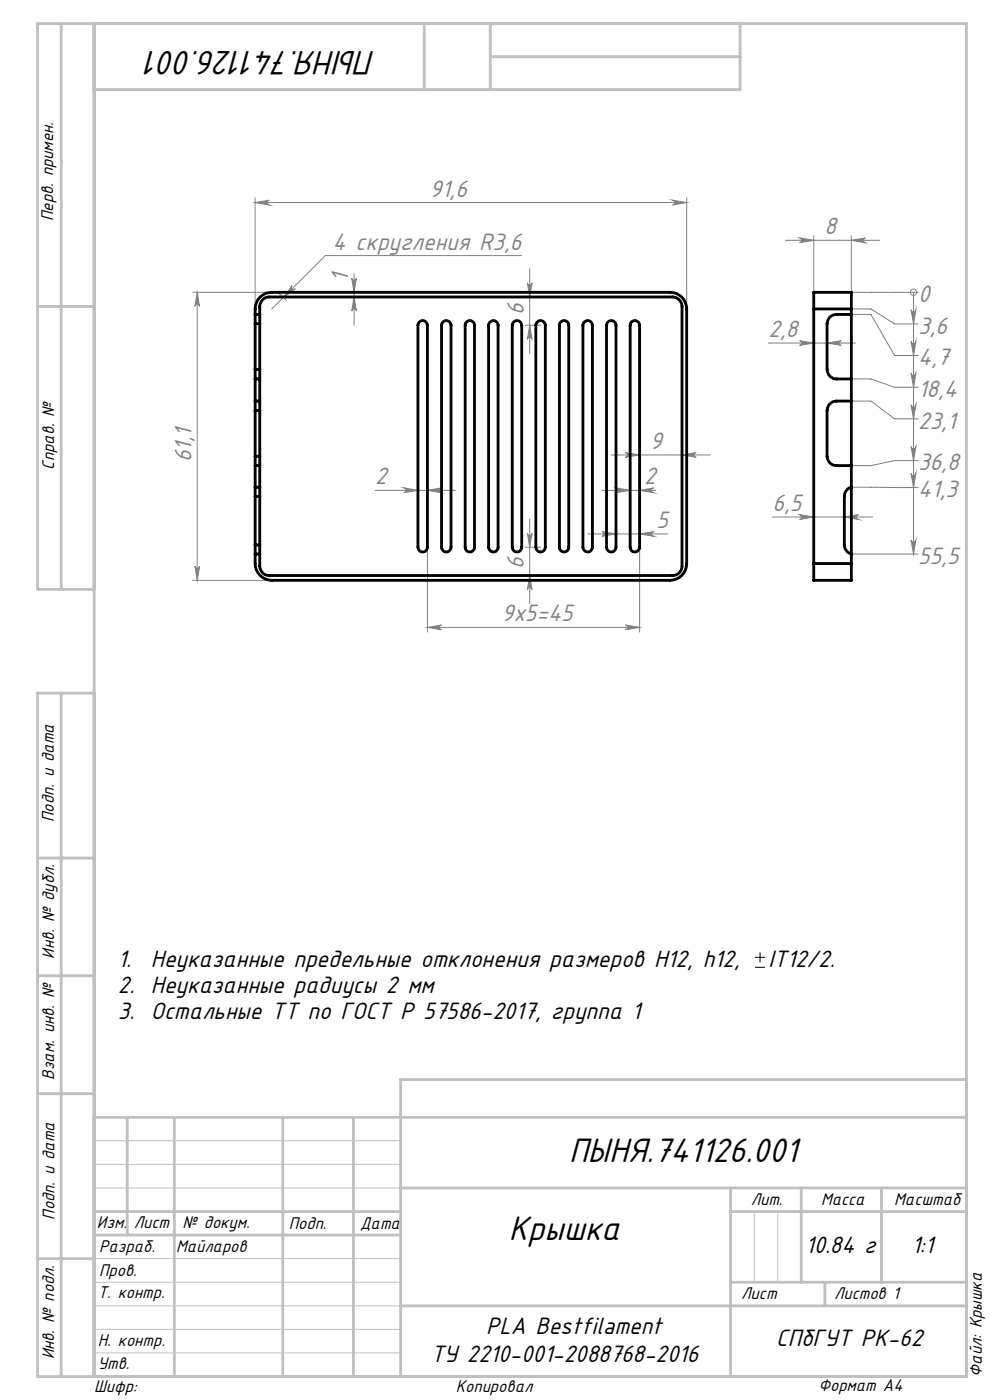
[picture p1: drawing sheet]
<svg xmlns="http://www.w3.org/2000/svg" width="210mm" height="297mm" viewBox="0 0 210 297" stroke-linecap="round" stroke-linejoin="round" font-family="sans-serif">
<path d="M160.2 205.2h2.1M160.2 203.1h2.1M161.2 202v2.1" fill="none" stroke="#000" stroke-width=".21"/>
<g fill="none" stroke="#808080" stroke-width=".21">
<path d="M54.1 43l3-.5a.51 .51 0 0 0-.5 .5 .51 .51 0 0 0 .5 .5zM54.1 42v23.5M54.1 43h91.6M74.6 59a.49 .49 0 0 0 .5 .5 .49 .49 0 0 0 .5-.5l-.5 3zM75.1 58.1v10.9M110.6 54.2h-41.6l-11.4 11.3M112.4 57v18M142.7 42.5l3 .5-3 .5a.51 .51 0 0 0 .4-.5 .51 .51 0 0 0-.4-.5zM145.7 42v23.5M166.6 51h20M169.6 50.5l3 .5-3 .5a.51 .51 0 0 0 .5-.5 .51 .51 0 0 0-.5-.5zM172.6 50v12"/>
<path d="M180.6 50v12h14.2M180.6 51l3-.5a.51 .51 0 0 0-.5 .5 .51 .51 0 0 0 .5 .5zM40.9 62h16.7a3.6 3.6 0 0 1 3.1 1.8M41.8 62v61.1M41.8 62l.5 3a.49 .49 0 0 0-.5-.5 .49 .49 0 0 0-.5 .5zM61.9 60.6a.5 .5 0 0 0 .1 .7 .5 .5 0 0 0 .7 0l-2.5 1.7zM75.1 63l.5 3a.49 .49 0 0 0-.5-.5 .49 .49 0 0 0-.5 .5zM111.4 69h3.3M111.9 60a.49 .49 0 0 0 .5 .5 .49 .49 0 0 0 .5-.5l-.5 3zM112.4 69l.5 3a.49 .49 0 0 0-.5-.5 .49 .49 0 0 0-.5 .5zM163 72.8h18.5M169.6 72.3l3 .5-3 .5a.49 .49 0 0 0 .5-.5 .49 .49 0 0 0-.5-.5z"/>
<path d="M175.4 72.8l3-.5a.49 .49 0 0 0-.4 .5 .49 .49 0 0 0 .4 .5zM180.6 65.5h4.1l5.1 3.2h5M180.6 66.7h4.1l5.1 8.7h5M193.3 65.7a.51 .51 0 0 0 .5 .5 .51 .51 0 0 0 .5-.5l-.5 3zM193.3 72.4a.51 .51 0 0 0 .5 .5 .51 .51 0 0 0 .5-.5l-.5 3zM193.3 79.2a.51 .51 0 0 0 .5 .4 .51 .51 0 0 0 .5-.4l-.5 3zM193.8 62h.1M193.8 62v55.5M129.6 96.5h21.1M132.6 96l3.1 .5-3.1 .5a.49 .49 0 0 0 .5-.5 .49 .49 0 0 0-.5-.5zM144.7 96.5l3-.5a.49 .49 0 0 0-.5 .5 .49 .49 0 0 0 .5 .5zM180.6 80.4h4.1l5.1 1.8h5"/>
<path d="M180.6 85.1h4.1l5.1 3.8h5M193.3 85.9a.51 .51 0 0 0 .5 .4 .51 .51 0 0 0 .5-.4l-.5 3zM193.3 94.7a.51 .51 0 0 0 .5 .5 .51 .51 0 0 0 .5-.5l-.5 3zM194.8 97.7h-5l-5.1 1.1h-4.1M79.6 104h17.1M85.7 103.5l3 .5-3 .5a.51 .51 0 0 0 .4-.5 .51 .51 0 0 0-.4-.5zM90.7 104l3-.5a.51 .51 0 0 0-.5 .5 .51 .51 0 0 0 .5 .5zM90.7 116.1v18M111.4 116.1h3.3M111.9 113.1a.49 .49 0 0 0 .5 .5 .49 .49 0 0 0 .5-.5l-.5 3zM112.4 110.1v18M124.7 113.3h17"/>
<path d="M127.7 112.8l3 .5-3 .5a.49 .49 0 0 0 .4-.5 .49 .49 0 0 0-.4-.5zM127.7 104h11.4M130.7 103.5l3 .5-3 .5a.51 .51 0 0 0 .4-.5 .51 .51 0 0 0-.4-.5zM135.7 104l3-.5a.51 .51 0 0 0-.5 .5 .51 .51 0 0 0 .5 .5zM135.7 113.3l3-.5a.49 .49 0 0 0-.5 .5 .49 .49 0 0 0 .5 .5zM135.7 116.1v18M163.9 109.7h21.2M169.6 109.2l3 .5-3 .5a.51 .51 0 0 0 .5-.5 .51 .51 0 0 0-.5-.5zM179.1 109.7l3-.5a.51 .51 0 0 0-.5 .5 .51 .51 0 0 0 .5 .5zM180.6 103.4h14.2M180.6 117.5h14.2M193.3 100.4a.51 .51 0 0 0 .5 .5 .51 .51 0 0 0 .5-.5l-.5 3z"/>
<path d="M193.3 114.5a.51 .51 0 0 0 .5 .5 .51 .51 0 0 0 .5-.5l-.5 3zM40.9 123.1h16.7M41.3 120.1a.49 .49 0 0 0 .5 .5 .49 .49 0 0 0 .5-.5l-.5 3zM90.7 133.1l3-.5a.49 .49 0 0 0-.5 .5 .49 .49 0 0 0 .5 .5zM90.7 133.1h45M112.4 122.1l.5 3a.49 .49 0 0 0-.5-.5 .49 .49 0 0 0-.5 .5zM132.6 132.6l3.1 .5-3.1 .5a.49 .49 0 0 0 .5-.5 .49 .49 0 0 0-.5-.5z"/>
<circle cx="193.8" cy="62" r=".68"/>
</g>
<path d="M20 242h65M20 247h65M20 252h65M160 257v15M165 257v15M20 277h65M20 272h65M20 267h65M20 287h65M20 282h65" fill="none" stroke="#c0c0c0" stroke-width=".21"/>
<g fill="none" stroke="#c0c0c0" stroke-width=".6">
<path d="M13 5v120M20 5v287M90 5v14M104 5v14M104 12h53M157 5v14h-137M8 65h12M20 125h-12v-120h197v287h-197v-145h12M13 147v145M8 182h12M8 207h12M8 232h12"/>
<path d="M20 237h185M27 237v25M37 237v55M60 237v55M75 237v55M205 229h-120v63M20 257h65M85 252h120M155 252v40M155 257h50M170 252v20M187 252v20"/>
<path d="M8 267h12M20 262h65M85 277h120M155 272h50M175 272v5"/>
</g>
<g fill="#808080">
<path d="M193.3 65.7a.51 .51 0 0 0 .5 .5 .51 .51 0 0 0 .5-.5l-.5 3zM193.3 72.4a.51 .51 0 0 0 .5 .5 .51 .51 0 0 0 .5-.5l-.5 3zM193.3 79.2a.51 .51 0 0 0 .5 .4 .51 .51 0 0 0 .5-.4l-.5 3zM193.3 85.9a.51 .51 0 0 0 .5 .4 .51 .51 0 0 0 .5-.4l-.5 3zM193.3 94.7a.51 .51 0 0 0 .5 .5 .51 .51 0 0 0 .5-.5l-.5 3zM193.3 100.4a.51 .51 0 0 0 .5 .5 .51 .51 0 0 0 .5-.5l-.5 3zM193.3 114.5a.51 .51 0 0 0 .5 .5 .51 .51 0 0 0 .5-.5l-.5 3z"/>
<path d="M142.7 42.5l3 .5-3 .5a.51 .51 0 0 0 .4-.5 .51 .51 0 0 0-.4-.5zM54.1 43l3-.5a.51 .51 0 0 0-.5 .5 .51 .51 0 0 0 .5 .5z"/>
<path d="M144.7 96.5l3-.5a.49 .49 0 0 0-.5 .5 .49 .49 0 0 0 .5 .5zM132.6 96l3.1 .5-3.1 .5a.49 .49 0 0 0 .5-.5 .49 .49 0 0 0-.5-.5zM179.1 109.7l3-.5a.51 .51 0 0 0-.5 .5 .51 .51 0 0 0 .5 .5zM169.6 109.2l3 .5-3 .5a.51 .51 0 0 0 .5-.5 .51 .51 0 0 0-.5-.5z"/>
<path d="M61.9 60.6l-1.7 2.4 2.5-1.7a.5 .5 0 0 1-.7 0 .5 .5 0 0 1-.1-.7zM169.6 50.5l3 .5-3 .5a.51 .51 0 0 0 .5-.5 .51 .51 0 0 0-.5-.5zM180.6 51l3-.5a.51 .51 0 0 0-.5 .5 .51 .51 0 0 0 .5 .5zM169.6 72.3l3 .5-3 .5a.49 .49 0 0 0 .5-.5 .49 .49 0 0 0-.5-.5zM175.4 72.8l3-.5a.49 .49 0 0 0-.4 .5 .49 .49 0 0 0 .4 .5z"/>
<path d="M132.6 132.6l3.1 .5-3.1 .5a.49 .49 0 0 0 .5-.5 .49 .49 0 0 0-.5-.5zM90.7 133.1l3-.5a.49 .49 0 0 0-.5 .5 .49 .49 0 0 0 .5 .5zM135.7 104l3-.5a.51 .51 0 0 0-.5 .5 .51 .51 0 0 0 .5 .5zM130.7 103.5l3 .5-3 .5a.51 .51 0 0 0 .4-.5 .51 .51 0 0 0-.4-.5zM135.7 113.3l3-.5a.49 .49 0 0 0-.5 .5 .49 .49 0 0 0 .5 .5zM127.7 112.8l3 .5-3 .5a.49 .49 0 0 0 .4-.5 .49 .49 0 0 0-.4-.5zM90.7 104l3-.5a.51 .51 0 0 0-.5 .5 .51 .51 0 0 0 .5 .5zM85.7 103.5l3 .5-3 .5a.51 .51 0 0 0 .4-.5 .51 .51 0 0 0-.4-.5z"/>
<path d="M75.1 63l.5 3a.49 .49 0 0 0-.5-.5 .49 .49 0 0 0-.5 .5zM74.6 59a.49 .49 0 0 0 .5 .5 .49 .49 0 0 0 .5-.5l-.5 3zM112.4 122.1l.5 3a.49 .49 0 0 0-.5-.5 .49 .49 0 0 0-.5 .5zM111.9 113.1a.49 .49 0 0 0 .5 .5 .49 .49 0 0 0 .5-.5l-.5 3zM112.4 69l.5 3a.49 .49 0 0 0-.5-.5 .49 .49 0 0 0-.5 .5zM111.9 60a.49 .49 0 0 0 .5 .5 .49 .49 0 0 0 .5-.5l-.5 3z"/>
<path d="M41.8 62l.5 3a.49 .49 0 0 0-.5-.5 .49 .49 0 0 0-.5 .5zM41.3 120.1a.49 .49 0 0 0 .5 .5 .49 .49 0 0 0 .5-.5l-.5 3z"/>
</g>
<g fill="none" stroke="#000" stroke-width=".6">
<path d="M54.1 66.7a4 4 0 0 1 2.2-4.4l1.3-.3h84.5a3.5 3.5 0 0 1 3.6 3.5v54.1a3.6 3.6 0 0 1-3.6 3.5h-84.5a3.6 3.6 0 0 1-3.5-3.5v-2.1M54.1 66.7v2M54.1 78.4v2M54.1 68.7v9.7M54.1 66.7h1M54.1 68.7h1M54.1 78.4h1M55.1 66.7a3.8 3.8 0 0 1 .4-2.8l.2-.3a1.78 1.78 0 0 1 1.4-.6h85.6a2.05 2.05 0 0 1 2 2v55.1a1.99 1.99 0 0 1-2 2h-85.6a1.99 1.99 0 0 1-2-2v-2.6M55.1 66.7v2M55.1 78.4v2M55.1 68.7v9.7M88.9 68.4a.99 .99 0 0 1 1.1-.3 .99 .99 0 0 1 .7 .9v47.1a1.01 1.01 0 0 1-1 1 1.01 1.01 0 0 1-1-1v-47.1z"/>
<path d="M93.9 68.4a.99 .99 0 0 1 1.1-.3 .99 .99 0 0 1 .7 .9v47.1a1.01 1.01 0 0 1-1 1 1.01 1.01 0 0 1-1-1v-47.1zM98.9 68.4a.99 .99 0 0 1 1.1-.3 .99 .99 0 0 1 .6 .9v47.1a.99 .99 0 0 1-.9 1 .99 .99 0 0 1-1-1v-47.1zM103.9 68.4a.99 .99 0 0 1 1.1-.3 .99 .99 0 0 1 .7 .9v47.1a1.01 1.01 0 0 1-1 1 1.01 1.01 0 0 1-1.1-1v-47.1zM108.9 68.4a.99 .99 0 0 1 1.1-.3 .99 .99 0 0 1 .7 .9v47.1a1.01 1.01 0 0 1-1 1 1.01 1.01 0 0 1-1-1v-47.1zM113.9 68.4a.99 .99 0 0 1 1.1-.3 .99 .99 0 0 1 .7 .9v47.1a1.01 1.01 0 0 1-1 1 1.01 1.01 0 0 1-1-1v-47.1zM118.9 68.4a.99 .99 0 0 1 1.1-.3 .99 .99 0 0 1 .6 .9v47.1a.99 .99 0 0 1-.9 1 .99 .99 0 0 1-1-1v-47.1zM123.9 68.4a.99 .99 0 0 1 1.1-.3 .99 .99 0 0 1 .7 .9v47.1a1.01 1.01 0 0 1-1 1 1.01 1.01 0 0 1-1.1-1v-47.1zM128.9 68.4a.99 .99 0 0 1 1.1-.3 .99 .99 0 0 1 .7 .9v47.1a1.01 1.01 0 0 1-1 1 1.01 1.01 0 0 1-1-1v-47.1zM133.9 68.4a1.02 1.02 0 0 1 1.1-.3 1.02 1.02 0 0 1 .7 .9v47.1a1.01 1.01 0 0 1-1 1 1.01 1.01 0 0 1-1-1v-47.1zM172.6 65.5v-3.5h8v3.5M172.6 65.5v54.1M172.6 65.5h8"/>
<path d="M180.6 66.7h-3.2a1.99 1.99 0 0 0-2 2v9.7a2.05 2.05 0 0 0 2 2h3.2M180.6 65.5v54.1M54.1 85.1v2M54.1 96.8v2M54.1 80.4v4.7M54.1 87.1v9.7M54.1 98.8v4.6M54.1 98.8h1M54.1 80.4h1M54.1 85.1h1M54.1 87.1h1M54.1 96.8h1"/>
<path d="M55.1 85.1v2M55.1 96.8v2M55.1 80.4v4.7M55.1 87.1v9.7M55.1 98.8v4.6M180.6 85.1h-3.2a2.05 2.05 0 0 0-2 2v9.7a1.99 1.99 0 0 0 2 2h3.2M54.1 115.6v1.9M54.1 103.4v1.9M54.1 105.3v10.3M54.1 117.5h1M54.1 115.6h1M54.1 105.3h1"/>
<path d="M54.1 103.4h1M55.1 115.6v1.9M55.1 103.4v1.9M55.1 105.3v10.3M172.6 119.6v3.5h8v-3.5M172.6 119.6h8M180.6 103.4a2.01 2.01 0 0 0-1.5 1.9v10.3a2.1 2.1 0 0 0 1.5 1.9"/>
</g>
<g font-size="8">
<text x="79.7" y="10.7" transform="rotate(-180 79.7 10.7)">ПЫНЯ.741126.001</text>
<text x="120.7" y="246.6">ПЫНЯ.741126.001</text>
<text x="107.9" y="263.1">Крышка</text>
</g>
<g font-size="5.6" fill="#808080">
<text x="91.2" y="41.7">91,6</text>
<text x="70.5" y="52.9">4 скругления R3,6</text>
<text x="174.9" y="49.7">8</text>
<text x="73.9" y="59.8" transform="rotate(-90 73.9 59.8)">1</text>
<text x="194.8" y="64.1">0</text>
<text x="111.1" y="66.8" transform="rotate(-90 111.1 66.8)">6</text>
<text x="163" y="71.5">2,8</text>
<text x="194.8" y="70.8">3,6</text>
<text x="194.8" y="77.5">4,7</text>
<text x="194.8" y="84.2">18,4</text>
<text x="137.9" y="95.2">9</text>
<text x="194.8" y="90.9">23,1</text>
<text x="40.6" y="98" transform="rotate(-90 40.6 98)">61,1</text>
<text x="194.8" y="99.8">36,8</text>
<text x="79.5" y="102.7">2</text>
<text x="136.6" y="102.7">2</text>
<text x="194.8" y="105.5">41,3</text>
<text x="139.2" y="112">5</text>
<text x="163.9" y="108.4">6,5</text>
<text x="194.8" y="119.6">55,5</text>
<text x="111.1" y="120.8" transform="rotate(-90 111.1 120.8)">6</text>
<text x="106.5" y="131.8">9х5=45</text>
</g>
<g font-size="5.6">
<text x="25" y="205.1">1.</text>
<text x="32" y="205.1">Неуказанные предельные отклонения размеров Н12, h12,</text>
<text x="163" y="205.1">IT12/2.</text>
<text x="25" y="210.6">2. Неуказанные радиусы 2 мм</text>
<text x="25" y="216.1">3. Остальные ТТ по ГОСТ Р 57586-2017, группа 1</text>
<text x="170.9" y="265.7">10.84 г</text>
<text x="193.4" y="265.8">1:1</text>
<text x="103.1" y="283">PLA Bestfilament</text>
<text x="164.6" y="285.6">СПбГУТ РК-62</text>
<text x="91.4" y="289">ТУ 2210-001-2088768-2016</text>
</g>
<g font-size="4">
<text x="11.3" y="46.9" transform="rotate(-90 11.3 46.9)">Перв. примен.</text>
<text x="11.5" y="99.6" transform="rotate(-90 11.5 99.6)">Справ. №</text>
<text x="11.4" y="174.4" transform="rotate(-90 11.4 174.4)">Подп. и дата</text>
<text x="11.5" y="203.4" transform="rotate(-90 11.5 203.4)">Инв. № дубл.</text>
<text x="11.5" y="229" transform="rotate(-90 11.5 229)">Взам. инв. №</text>
<text x="159.2" y="255.6">Лит.</text>
<text x="174.2" y="255.6">Масса</text>
<text x="189.7" y="255.6">Масштаб</text>
<text x="11.5" y="258.8" transform="rotate(-90 11.5 258.8)">Подп. и дата</text>
<text x="20.6" y="260.5">Изм.</text>
<text x="28.4" y="260.5">Лист</text>
<text x="38.7" y="260.5">№ докум.</text>
<text x="61.3" y="260.6">Подп.</text>
<text x="76.4" y="260.6">Дата</text>
<text x="21" y="265.6">Разраб.</text>
<text x="37.4" y="265.6">Майларов</text>
<text x="20.7" y="275.4">Т. контр.</text>
<text x="21" y="270.8">Пров.</text>
<text x="157.2" y="275.6">Лист</text>
<text x="176.9" y="275.6">Листов 1</text>
<text x="20.7" y="285.6">Н. контр.</text>
<text x="11.5" y="288.4" transform="rotate(-90 11.5 288.4)">Инв. № подл.</text>
<text x="20.7" y="290.4">Утв.</text>
<text x="208.3" y="292.1" transform="rotate(-90 208.3 292.1)">Файл: Крышка</text>
<text x="20" y="295.3">Шифр:</text>
<text x="96.7" y="295.3">Копировал</text>
<text x="173.6" y="295.1">Формат A4</text>
</g>
</svg>
